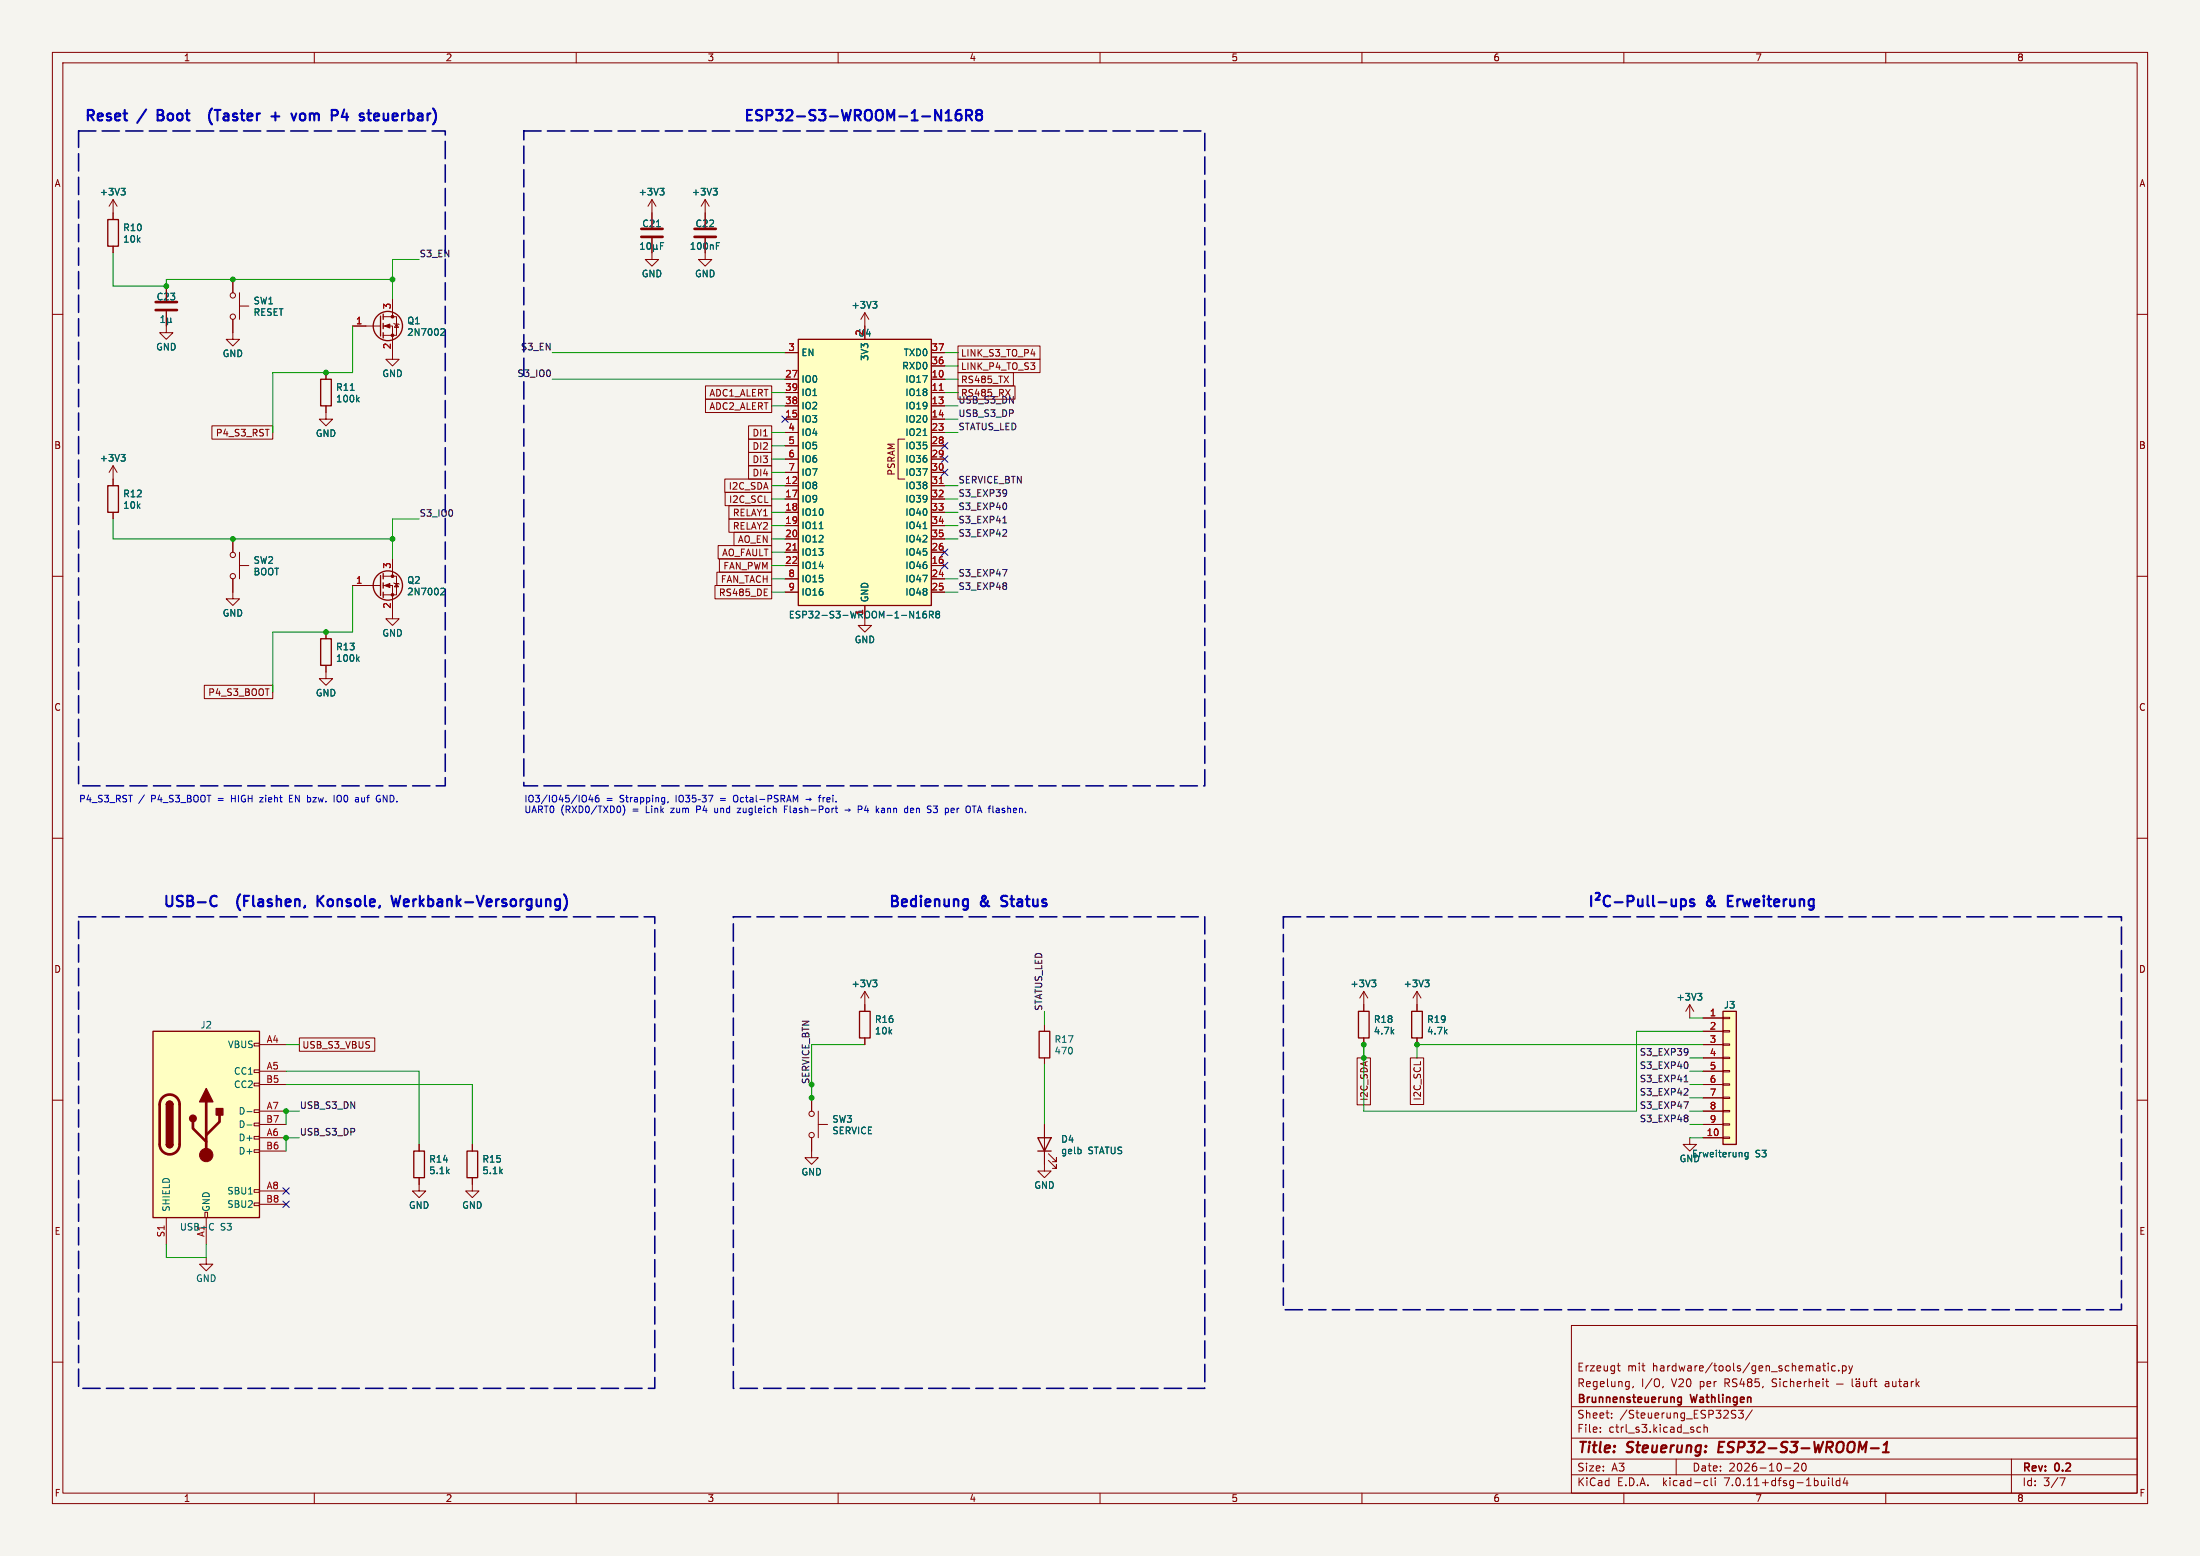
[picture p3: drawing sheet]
<svg xmlns="http://www.w3.org/2000/svg" width="420mm" height="297mm" viewBox="0 0 420 297" stroke-linecap="round" stroke-linejoin="round" font-family="sans-serif">
<path d="M0 0h420v297h-420z" fill="#f5f4ef" stroke="#f5f4ef" stroke-width=".19"/>
<g fill="none" stroke="#840000" stroke-width=".19">
<path d="M10 10h400v277h-400zM12 12h396v273h-396zM60 10v2M110 10v2M160 10v2M210 10v2M260 10v2M310 10v2M360 10v2M21.6 38.1v3.8M21.6 38.1l-.8 1.3M21.6 38.1l.8 1.3"/>
<path d="M124.5 38.1l-.8 1.3M124.5 38.1v5.3M124.5 38.1l.7 1.3M134.6 38.1v5.3M134.6 38.1l-.7 1.3M134.6 38.1l.8 1.3M10 60h2M21.6 47v1.3M31.7 59.4v4.1h1.3l-1.3 1.3-1.2-1.3h1.2M31.7 54.6v2.8M44.4 53.3v2.6M45.7 58.4h1.8"/>
<path d="M45.7 55.9v5.1M74.9 57.2v3.3M124.5 45.5v4h1.2l-1.2 1.3-1.3-1.3h1.3M134.6 45.5v4h1.3l-1.3 1.3-1.3-1.3h1.3M165.1 59.7v5.1M165.1 59.7l-.8 1.3M165.1 59.7l.8 1.3M408 60h2M44.4 61v3.8h1.3l-1.3 1.2-1.2-1.2h1.2M62.2 77.5v2.5h1.3l-1.3 1.3-1.2-1.3h1.2M62.2 71.1v1.3M67.3 62.2h5.3"/>
<path d="M73.2 62.2h1.7v6.4h1.3l-1.3 1.3-1.2-1.3h1.2M73.2 60.5h2.5v3.5h-2.5M75.2 61.7l1 .3M75.7 61.8l.4 .7h-.8zM134.7 73.7h12.6v2.5h-12.6zM134.7 76.2h12.6v2.5h-12.6zM149.9 72.4h2.5M149.9 74.9h2.5M149.9 77.5h2.5M149.9 67.3h2.5M177.8 72.4h2.5M177.8 74.9h2.5"/>
<path d="M177.8 77.5h2.5M177.8 67.3h2.5M177.8 69.9h2.5M182.9 71.1h10.6v2.6h-10.6zM182.9 73.7h10.9v2.5h-10.9zM182.9 68.6h15.6v2.5h-15.6zM182.9 66h15.6v2.6h-15.6zM192 74.3l.8 1.3M192.8 74.3l-.8 1.3M196.8 67.6h.8M21.6 88.9v3.8M21.6 97.8v1.3"/>
<path d="M21.6 88.9l-.8 1.3M21.6 88.9l.8 1.3M40.5 81.3h11.6v2.5h-11.6zM138.4 91.4h8.9v2.6h-8.9zM138.4 94h8.9v2.5h-8.9zM139.2 99.1h8.1v2.5h-8.1zM139.2 96.5h8.1v2.6h-8.1zM142.9 81.3h4.4v2.5h-4.4zM142.9 83.8h4.4v2.6h-4.4zM142.9 86.4h4.4v2.5h-4.4zM142.9 88.9h4.4v2.5h-4.4zM149.9 92.7h2.5"/>
<path d="M149.9 80h2.5M149.9 95.3h2.5M149.9 97.8h2.5M149.9 82.6h2.5M149.9 85.1h2.5M149.9 87.6h2.5M149.9 90.2h2.5M172.7 83.8h-1.3v7.6h1.3M177.8 92.7h2.5M177.8 80h2.5M177.8 95.3h2.5M177.8 97.8h2.5"/>
<path d="M177.8 82.6h2.5M177.8 85.1h2.5M177.8 87.6h2.5M177.8 90.2h2.5M10 110h2M44.4 110.5v3.8h1.3l-1.3 1.3-1.2-1.3h1.2M44.4 102.9v2.5M45.7 105.4v5.1M45.7 108h1.8M67.3 111.8h5.3M73.2 111.8h1.7v6.3h1.3l-1.3 1.3-1.2-1.3h1.2M73.2 110h2.5v3.5h-2.5"/>
<path d="M74.9 106.7v3.3M75.2 111.3l1 .2M75.7 111.4l.4 .6h-.8zM136.5 111.8h10.8v2.5h-10.8zM136.9 109.2h10.4v2.6h-10.4zM137.1 104.1h10.2v2.6h-10.2zM137.3 106.7h10v2.5h-10zM140.1 101.6h7.2v2.5h-7.2zM145.9 113.7h.6M145.9 112.4h.6M149.9 108h2.5M149.9 100.3h2.5"/>
<path d="M149.9 102.9h2.5M149.9 105.4h2.5M149.9 110.5h2.5M149.9 113h2.5M165.1 115.6v3.8h1.3l-1.3 1.3-1.3-1.3h1.3M177.8 108h2.5M177.8 100.3h2.5M177.8 102.9h2.5M177.8 105.4h2.5M177.8 110.5h2.5M177.8 113h2.5M408 110h2"/>
<path d="M39 130.8h13.1v2.6h-13.1zM62.2 127v2.5h1.3l-1.3 1.3-1.2-1.3h1.2M62.2 120.7v1.2M10 160h2M408 160h2M48.5 199.1h1v.5h-1zM49.5 199.4h5.1M57.1 198.1h14.4v2.6h-14.4zM165.1 189.2l-.8 1.3M165.1 189.2v3.8M165.1 198.1v1.3M165.1 189.2l.8 1.3"/>
<path d="M199.4 195.6v1.3M260.3 189.2v3.8M260.3 198.1v1.3M260.3 189.2l-.7 1.3M260.3 189.2l.8 1.3M270.5 189.2l-.8 1.3M270.5 189.2v3.8M270.5 198.1v1.3M270.5 189.2l.8 1.3M322.6 191.8l-.8 1.2M322.6 191.8v2.5M322.6 191.8l.7 1.2"/>
<path d="M325.1 199.4h3.8M325.1 194.3h3.8M325.1 196.9h3.8M328.9 199.3h1.3v.2h-1.3zM328.9 196.7h1.3v.3h-1.3zM328.9 194.2h1.3v.2h-1.3zM10 210h2M48.5 219.5h1v.5h-1zM48.5 216.9h1v.5h-1zM48.5 214.4h1v.5h-1zM48.5 211.8h1v.5h-1zM48.5 206.8h1v.5h-1z"/>
<path d="M48.5 204.2h1v.5h-1zM49.5 214.6h5.1M49.5 204.5h5.1M49.5 217.2h5.1M49.5 212.1h5.1M49.5 207h5.1M49.5 219.7h5.1M80 218.4v1.3M90.2 218.4v1.3M154.9 217.2v3.8h1.3l-1.3 1.2-1.2-1.2h1.2M154.9 209.6v2.5M156.2 214.6h1.8"/>
<path d="M156.2 212.1v5.1M199.4 214.6v8.9h1.3l-1.3 1.3-1.3-1.3h1.3M199.4 201.9v1.3M259.1 201.9h2.5v9h-2.5zM269.2 201.9h2.6v8.9h-2.6zM322.6 217.2v1.2h1.2l-1.2 1.3-1.3-1.3h1.3M325.1 214.6h3.8M325.1 204.5h3.8M325.1 217.2h3.8M325.1 212.1h3.8M325.1 207h3.8M325.1 201.9h3.8"/>
<path d="M325.1 209.6h3.8M328.9 217h1.3v.3h-1.3zM328.9 214.5h1.3v.3h-1.3zM328.9 212h1.3v.2h-1.3zM328.9 209.4h1.3v.3h-1.3zM328.9 206.9h1.3v.2h-1.3zM328.9 204.3h1.3v.3h-1.3zM328.9 201.8h1.3v.3h-1.3zM408 210h2M31.7 232.4v5.1M39.1 231.4h.5v1h-.5zM39.4 232.4v5.1"/>
<path d="M48.5 229.6h1v.5h-1zM48.5 227.1h1v.5h-1zM49.5 227.3h5.1M49.5 229.9h5.1M80 224.8v2.5h1.3l-1.3 1.3-1.3-1.3h1.3M90.2 224.8v2.5h1.2l-1.2 1.3-1.3-1.3h1.3M200.2 221.5l1.5 1.5v-.8v.8h-.8M200.2 220.2l1.5 1.5v-.7v.7h-.8M10 260h2M39.4 240v1.3h1.2l-1.2 1.3-1.3-1.3h1.3M300 253h108v32h-108zM408 260h2"/>
<path d="M300 278.5h108M300 274.5h108M300 268.5h108M305.5 273.2v.2M305.5 272.5v.1M307.7 270.5v.2M307.7 269.8v.1M308.7 260.7h.6M308.9 260.2v1.3l.4 .2M311.8 264.6l-.1 .3M317.5 264.6l-.1 .3M320 278.5v3"/>
<path d="M324.7 272.5l-.5-.1-.3 .3 .2 .6h.6M325.3 272.5l.2-.1 .4 .1v.9M325.3 271.9v1.5M330.8 269.9l.4 .1 .2 .4-.3 .3h-.4M332.8 269.2l-.5 .6 .4 .1v.6l-.2 .2-.6-.2M334.5 269.1l-1.3 1.9M342.5 279.4l.6-.1 .2 .1 .1 .3-1 1.1h1M344.2 279.4l.1-.1a.8 .8 0 0 1 .5 .7 .8 .8 0 0 1-.5 .8 1 1 0 0 1-.1-1.4zM347.2 260.7l.2 .2v.8M347.4 261.6l-.1 .1M347.4 261l-.1 .1M347.9 260.7h.6"/>
<path d="M348.2 260.2v1.3l.3 .2M348.5 263.7h.6M348.7 263.2v1.3l.4 .2M349 260.2v.1M349 260.7v1M350.4 260.8l-.5-.1-.2 .3 .1 .6h.6M350.6 264.2h1.3M351 261.5v.2M351.7 260.8l.5-.1 .2 .3-.1 .6h-.6M351.7 260.7v1.5M352.9 260.7l.4 1M353.3 261.7l-.4 .5"/>
<path d="M353.6 263.2v1.3l.2 .2M353.7 260.7l-.4 1M354.4 263.8h.5l.1 .9M354.4 263.2v.1M354.9 263.2v.1M355 264l-.5 .1a.29 .29 0 0 0-.2 .3 .29 .29 0 0 0 .2 .3l.5-.1M355.7 263.7l.1 .9 .4 .1 .2-.2M356.4 263.7v1M356.9 263.7h.5M357.4 263.2l-.3 .2v1.3M357.7 263.7h.6M357.9 263.2v1.3l.4 .2"/>
<path d="M360.4 263.7l-.5 .1M360.4 264.1h-.3a.29 .29 0 0 0-.2 .3 .29 .29 0 0 0 .2 .3h.3M384 278.5v6.5M60 285v2M110 285v2M160 285v2M210 285v2M260 285v2M300 281.5h108M310 285v2M325.6 282.6l.4 .1M326 283.5l-.4 .1"/>
<path d="M326.7 282.1v1.3l.2 .2M327.4 282.1v.1M327.4 282.6v1M340.7 280.2h1.2M349.1 282.1v.1M349.1 282.6v1M349.8 282.1v1.3l.2 .2M351.2 282.7l-.4-.1-.3 .3 .2 .6h.5M351.2 282.1v1.5M352.2 282l-.3 1.1h.9M352.6 282.6v1M360 285v2"/>
<path d="M393.2 282.1h1l-.6 1.5"/>
<circle cx="44.5" cy="56.4" r=".51"/>
<circle cx="44.5" cy="60.5" r=".51"/>
<circle cx="44.5" cy="105.9" r=".51"/>
<circle cx="44.5" cy="110" r=".51"/>
<circle cx="154.9" cy="212.6" r=".51"/>
<circle cx="154.9" cy="216.7" r=".51"/>
</g>
<path d="M328.3 275.2l-.3 2h1M357.1 276.4h1.6M359.4 277.2h1.2M359.6 275.8l.7-.6-.3 2" fill="none" stroke="#840000" stroke-width=".4"/>
<path d="M320.3 267.4l.2 .3 .5-.1M321 266.7v1.2l-.3 .3-.4-.1M321 266.8l-.5-.1-.2 .3" fill="none" stroke="#840000" stroke-width=".3"/>
<g fill="none" stroke="#006464" stroke-width=".19">
<path d="M23.1 35.9h.8l-.4 .5M23.6 36.4l.3 .3v.3l-.3 .2M126 35.9h.8l-.5 .5M126.5 36.4l.3 .3v.3l-.3 .2M136.1 35.9h.8l-.4 .5M136.7 36.4l.2 .3v.3l-.2 .2M122.3 47.6h.7M122.3 46.7l.3-.4v1.3M123.6 46.4l.2-.1a.68 .68 0 0 1 .4 .7 .68 .68 0 0 1-.4 .6l-.3-.5zM124.8 47.4l.1 .2 .5-.2M124.8 46.7v1.3M125.3 43.3h.8"/>
<path d="M125.4 47.4l.1 .2M125.4 46.7v.7M126.1 46.9h.4M126.7 46.3h-.6v1.3M136.8 46.9h.4M136.8 46.3h.6M166.6 57.5h.8l-.4 .5M167.2 58l.2 .3v.3l-.2 .2M30.7 61.6h.7M30.7 60.7l.4-.4v1.3M32 61.4l.2 .2 .4-.2M32 60.7v1.3"/>
<path d="M32.6 61.4l.2 .2M32.6 60.7v.7M66.9 74.5h.7M68.2 76.2l.4 .5M68.6 75.9l-.5 .4M84.3 62.7l.5 .1 .1 .3-.8 .9h.8M23.1 86.7h.8l-.4 .5M23.6 87.2l.3 .3v.3l-.3 .2M176.2 83.1h.7M84.3 112.3h.5l.1 .3-.8 .9h.8M156.4 100.9h.7M175 117.9h.7"/>
<path d="M175 117l.3-.3v1.2M176.2 100.9h.7M176.8 116.7h-.4a.85 .85 0 0 0 0 1.2l.4-.1 .1-.4-.2-.2h-.4l-.1 .2M177.4 117.3h.6l.2-.2-.1-.3-.7-.1v1.2M177.7 117.3l.5 .6M178.9 117.2l-.3 .3v.2l.3 .2h.2l.3-.2v-.2l-.3-.3M178.9 117.2l-.3-.2 .3-.3h.2l.3 .2-.3 .3M178.9 117.2h.2M68.2 125.8l.4 .4M68.6 125.4l-.5 .5M166.6 187.1h.8l-.4 .5M167.2 187.6l.2 .2v.3l-.2 .2"/>
<path d="M261.9 187.1h.7l-.4 .5M262.4 187.6l.2 .2v.3l-.2 .2M272 187.1h.8l-.4 .5M272.6 187.6l.2 .2v.3l-.2 .2M324.1 189.6h.8l-.4 .5M324.6 190.1l.3 .2v.3l-.3 .3M47.1 212.2h1M47.1 214.7h1M206.3 219.5v.6M333.7 220v1l-.2 .2h-.3M40.2 233.6h.6M40.8 234.7h-.6"/>
<path d="M333.7 220h-.4l-.2 .2 .1 .6h.5"/>
</g>
<g fill="none" stroke="#840000" stroke-width=".25">
<path d="M20.6 41.9h2v5.1h-2zM73.2 59.9v1.1M61.2 72.4h2v5.1h-2zM72.6 60.3v3.8M73.2 61.7v1M73.2 63.5v1M152.4 64.8h25.4v50.8h-25.4zM20.6 92.7h2v5.1h-2zM72.6 109.9v3.8M73.2 109.5v1M73.2 111.3v1M73.2 113v1"/>
<path d="M61.2 121.9h2v5.1h-2zM29.2 196.9h20.3v35.5h-20.3zM164.1 193h2v5.1h-2zM198.4 196.9h2v5h-2zM259.3 193h2.1v5.1h-2.1zM269.5 193h2v5.1h-2zM328.9 193h2.6v25.4h-2.6zM31.7 218.4a.64 .64 0 0 0 .7 .7 .64 .64 0 0 0 .6-.7M31.7 210.8a.64 .64 0 0 1 .7-.6 .64 .64 0 0 1 .6 .6M79 219.7h2v5.1h-2zM89.2 219.7h2v5.1h-2zM198.1 217.2h2.6l-1.3 2.5z"/>
<path d="M198.1 219.7h2.6"/>
<circle cx="74" cy="62.2" r="2.79"/>
<circle cx="74" cy="111.8" r="2.79"/>
</g>
<path d="M29.7 59.2h4.1M29.7 57.7h4.1M122.4 45.2h4.1M122.4 43.7h4.1M132.6 45.2h4.1M132.6 43.7h4.1M31 209.5a1.9 1.9 0 0 1 2.1-.4 1.9 1.9 0 0 1 1.2 1.7v7.6a1.91 1.91 0 0 1-1.9 1.9 1.91 1.91 0 0 1-1.9-1.9v-7.7l.2-.7zM36.8 214.1v1.3l2.6 2.5M39.4 210.3v10.2M41.9 212.9v1.2l-2.5 2.6" fill="none" stroke="#840000" stroke-width=".51"/>
<g fill="#ffffc2" stroke="#ffffc2" stroke-width=".19">
<path d="M29.2 196.9h20.3v35.5h-20.3z"/>
<path d="M152.4 64.8h25.4v50.8h-25.4z"/>
<path d="M328.9 193h2.6v25.4h-2.6z"/>
</g>
<g fill="#840000" stroke="#840000" stroke-width=".25">
<path d="M31.7 218.4h1.3a.64 .64 0 0 1-.6 .7 .64 .64 0 0 1-.7-.7z"/>
<path d="M31.7 210.8h1.3v7.6h-1.3z"/>
<path d="M31.9 210.4a.64 .64 0 0 1 .7-.2 .64 .64 0 0 1 .4 .6h-1.3z"/>
<path d="M39.4 207.8l1.2 2.5h-2.5z"/>
<path d="M41.3 211.6h1.2v1.3h-1.2z"/>
<circle cx="36.8" cy="213.5" r=".63"/>
</g>
<g fill="#840000" stroke="#840000" stroke-width=".19">
<path d="M73.4 111.8l1-.4v.7z"/>
<path d="M73.4 62.2l1-.4v.8z"/>
<circle cx="39.4" cy="220.5" r="1.27"/>
<circle cx="74.9" cy="113.5" r=".25"/>
<circle cx="74.9" cy="110" r=".25"/>
<circle cx="74.9" cy="64" r=".25"/>
<circle cx="74.9" cy="60.5" r=".25"/>
</g>
<path d="M179.3 74.5h.7M179.3 92.3h.7M151.4 105h.7" fill="none" stroke="#a90000" stroke-width=".19"/>
<g fill="none" stroke="#0f0f0f" stroke-width=".19">
<path d="M191.4 99.8h.8M191.7 98.7l.1-.2v1.3M192.1 93.5l.1 .7-.2 .4M192.1 96.1l.1 .4-.1 .7M192.2 94l-.1 .2M191.4 108.7h.8l-.5 1.3M192.1 111.3l.1 .2-.1 .2M192.1 101.1l.1 .2-.1 .3-.7 .8h.8M192.1 111.9l.1 .1-.1 .5M321.5 210.3h.8l-.5 1.3M321.5 206.5h.7M321.8 205.4l.1-.2v1.3"/>
<path d="M322.1 200.2l.1 .7-.1 .4M322.1 202.8l.1 .4-.1 .6M322.1 207.8l.1 .2v.3l-.7 .7h.7M322.1 212.9l.1 .2-.1 .2M322.1 213.5l.1 .1-.1 .5M322.2 200.7l-.1 .2"/>
</g>
<g fill="none" stroke="#0000c2" stroke-width=".4">
<path d="M40.5 20.7a2.29 2.29 0 0 0 0 3M41 21h1.1M51.8 22.2h1.5M52.6 21.5v1.5M57.3 21.8a.54 .54 0 0 1 .6-.2 .54 .54 0 0 1 .4 .4v.6a.54 .54 0 0 1-.4 .4 .54 .54 0 0 1-.6-.2M65.2 22.3h1.3M72.3 21.7l.1 .4-1 .2M73.2 21.7v1l.3 .3M180.5 23h1.2M180.5 21.6l.6-.6v2M183.4 21a.79 .79 0 0 0-1 .8v.8l.2 .3 .6 .1 .3-.2 .1-.7-.2-.3-.6-.1-.4 .4M184.4 22h.8a.54 .54 0 0 0 .4-.5 .54 .54 0 0 0-.4-.5h-.8v2"/>
<path d="M184.9 22l.7 1M186.7 21.8l-.4 .4v.4l.4 .4h.4l.4-.4v-.4l-.4-.4M186.7 21.8l-.4-.3 .1-.3 .3-.2 .6 .1 .2 .3-.1 .3-.3 .1M186.7 21.8h.4M40.5 171.1a.7 .7 0 0 1 .9 .1M41.4 172.8a.7 .7 0 0 1-.9 .1M60.6 171v2M60.9 171.8l.9 1.2M61.8 171l-1.2 1.1M74.7 171l.5 2 .4-1.4 .4 1.4 .4-2M184.6 171.7h.2M184.8 171.7v1.6l-.2 .3"/>
<path d="M184.8 172.9l-.2 .1M303.8 171v2M304.6 170.5l.5-.1a.4 .4 0 0 1 .2 .7l-.7 .6h.8M307.4 171.2a.8 .8 0 0 0-1 0 .8 .8 0 0 0-.3 .9 .75 .75 0 0 0 .4 .8 .75 .75 0 0 0 .9-.1M308.2 172.2h1.6M310.7 172h.8a.54 .54 0 0 0 .4-.5 .54 .54 0 0 0-.4-.5h-.8v2M312.7 171.7l.1 1.2a.54 .54 0 0 0 .8-.1M313.6 171.7v1.3M314.5 171v1.7l.3 .3M315.6 171v1.7l.3 .3M316.6 172.2h1.5M319.1 171.7l.1 1.2a.54 .54 0 0 0 .8-.1"/>
<path d="M320 171.7v1.3M320.9 171.7h.6l.4 .3v.6l-.2 .3h-.8M320.9 171.7v2M323.4 171.7h-.5l-.3 .2 .1 .3 .7 .2 .1 .2-.1 .3h-.8M329.9 171.9h.6M330.8 171h-.9v2h.9M331.7 171.7v1.3M332.2 171.7h-.3l-.2 .3M332.7 171.7l.4 1.3 .4-1 .4 1 .3-1.3M334.9 172.3l1-.2-.1-.4h-.6l-.3 .2 .1 1h.8M336.7 171v.2M336.7 171.7v1.3"/>
<path d="M336.7 171l-.1 .1 .1 .1M337.4 171.7h.7M337.7 171v1.7l.1 .2 .3 .1M338.7 172.3l1-.2-.1-.4h-.6l-.3 .2 .1 1h.8M340.5 171.7v1.3M341.1 171.7h-.4l-.2 .3M341.8 171.7l.1 1.2a.54 .54 0 0 0 .7-.1M342.6 171.7v1.3M343.6 171.8a.5 .5 0 0 1 .8 .1v1.1M343.6 171.7v1.3M346.2 171.7h-.5l-.4 .3v.6l.2 .3h.7M346.2 171.7v1.6a.54 .54 0 0 1-.8 .3"/>
</g>
<g fill="none" stroke="#0000c2" stroke-width=".19">
<path d="M49.6 152.2h.6l-.6 .9h.6M55.3 152.4h.4M55.9 151.8h-.6v1.3h.6M64.6 151.8l-.1 .1a.81 .81 0 0 0 .1 1.2M68.4 152.3v.8M68.4 153l-.1 .1M68.4 152.5l-.1 .1M72.2 151.8l.4 .1M72.4 152.5h.2v.5l-.2 .1M112.7 151.7l-.3 .9h.8M113 152.2v.9M114.3 151.8l-.4 .1a.86 .86 0 0 0 0 1.2l.4-.1 .1-.5-.3-.2h-.2l-.3 .2"/>
<path d="M118.5 154.3l-.1 .6M119.2 154.2v.9l-.3 .5M127.6 153l-.2 .3M129.1 151.8v1.3M129.7 152l.2-.2a.43 .43 0 0 1 .6 .4v.4a.42 .42 0 0 1-.5 .5 .42 .42 0 0 1-.4-.5zM130.9 151.8h.8l-.5 .5 .4 .1v.6l-.2 .1-.5-.1M132.8 151.8h-.6v.6l.1-.1h.5l.1 .2-.1 .5-.2 .1-.4-.1M133 154.5h.5M133.2 152.6h.5M133.5 153.8h-.5v1.3M134 151.8h.8l-.4 .5 .4 .1v.6l-.2 .1-.6-.1M135.2 151.8h.9l-.6 1.3"/>
<path d="M136.4 154.3v.6l.4 .2M140.1 152l.2-.2a.43 .43 0 0 1 .6 .4v.4a.42 .42 0 0 1-.5 .5 .42 .42 0 0 1-.4-.5zM140.7 154.3h.7l-.7 .8h.7M141.9 152.3l-.3-.1-.3 .3 .2 .5h.4M142.3 152.2h.5M142.5 151.8v1.1l.3 .2M143.2 152.3h.5l.1 .8M143.8 152.5l-.5 .1-.1 .2 .1 .3 .5-.1M144.4 151.8v1.1l.1 .2M145 152.6h1M146.6 152.5l.6-.1 .1-.2v-.3l-.7-.1v1.3M148.5 151.9l-.4-.1-.2 .1v.4l.5 .2 .1 .3-.2 .3-.5-.1"/>
<path d="M149.1 152.5l.6-.1 .1-.2v-.3l-.7-.1v1.3M149.4 152.5l.4 .6M149.8 154.5h.4M150.2 153.1l.4-1.3 .4 1.3M150.3 152.7h.6M150.4 153.8h-.6v1.3M151.4 153.1v-1.3l.5 .9 .4-.9v1.3M153.9 152.6h.9M159.7 155.1h.2M161.3 154.6h1M162 154.4l.3 .2M162.3 154.6l-.3 .3"/>
<path d="M168.7 154.3h-.4M168.7 154.6h-.3l-.1 .2v.3h.4M174.2 154.3l-.4 .2 .1 .6h.3M174.4 154.6l-.6 .1M178.2 153.8h.8l-.5 .5 .3 .1M178.2 155l.2 .1h.4M182 154.3l.2 .3-.6 .1M182.1 155.1h-.1M184.5 154l.2-.2 .5 .2M185.6 153.8h.7M186 153.8v1.3"/>
</g>
<path d="M15 25h70v125h-70v-125M100 25h130v125h-130v-125M15 175h110v90h-110v-90M140 175h90v90h-90v-90M245 175h160v75h-160v-75" fill="none" stroke="#000084" stroke-width=".3" stroke-dasharray="3.3 1.2"/>
<g fill="none" stroke="#009600" stroke-width=".19">
<path d="M21.6 48.3v6.3h10.1v-1.3h43.2M80 49.5h-5.1v7.7M67.3 62.2v8.9h-15.2v11.5M105.4 67.3h44.5M105.4 72.4h44.5M147.3 77.5h2.6M147.3 74.9h2.6M180.3 77.5h2.6M180.3 74.9h2.6M180.3 67.3h2.6M180.3 72.4h2.6M180.3 69.9h2.6"/>
<path d="M21.6 99.1v3.8h53.3M80 99.1h-5.1v7.6M147.3 97.8h2.6M147.3 90.2h2.6M147.3 95.3h2.6M147.3 92.7h2.6M147.3 82.6h2.6M147.3 87.6h2.6M147.3 85.1h2.6M180.3 97.8h2.6M180.3 95.3h2.6M180.3 92.7h2.6"/>
<path d="M180.3 82.6h2.6M180.3 80h2.6M67.3 111.8v8.9h-15.2v11.4M147.3 105.4h2.6M147.3 102.9h2.6M147.3 110.5h2.6M147.3 100.3h2.6M147.3 113h2.6M147.3 108h2.6M180.3 102.9h2.6M180.3 110.5h2.6M180.3 100.3h2.6"/>
<path d="M180.3 113h2.6M54.6 199.4h2.5M165.1 199.4h-10.2v10.2M199.4 193v2.6M322.6 194.3h2.5M325.1 196.9h-12.7v15.2h-52.1v-12.7M325.1 199.4h-54.6v2.5M54.6 207h35.6v11.4M54.6 204.5h25.4v13.9M57.1 212.1h-2.5v2.5M57.1 217.2h-2.5v2.5M199.4 203.2v11.4"/>
<path d="M322.6 212.1h2.5M322.6 207h2.5M322.6 217.2h2.5M322.6 204.5h2.5M322.6 201.9h2.5M322.6 214.6h2.5M322.6 209.6h2.5M31.7 237.5v2.5h7.7v-2.5"/>
</g>
<g fill="none" stroke="#000084" stroke-width=".19">
<path d="M149.3 79.4l1.2 1.2M150.5 79.4l-1.2 1.2M179.7 87l1.2 1.2M179.7 84.5l1.2 1.2M179.7 89.6l1.2 1.2M180.9 87l-1.2 1.2M180.9 84.5l-1.2 1.2M180.9 89.6l-1.2 1.2M179.7 104.8l1.2 1.2M179.7 107.3l1.2 1.3M180.9 104.8l-1.2 1.2M180.9 107.3l-1.2 1.3"/>
<path d="M54 229.3l1.2 1.2M54 226.7l1.2 1.2M55.2 229.3l-1.2 1.2M55.2 226.7l-1.2 1.2"/>
</g>
<g fill="#009600" stroke="#009600" stroke-width=".19">
<circle cx="74.9" cy="102.9" r=".46"/>
<circle cx="54.6" cy="217.2" r=".46"/>
<circle cx="54.6" cy="212.1" r=".46"/>
<circle cx="62.2" cy="120.7" r=".46"/>
<circle cx="154.9" cy="209.6" r=".46"/>
<circle cx="74.9" cy="53.3" r=".46"/>
<circle cx="31.7" cy="54.6" r=".46"/>
<circle cx="44.4" cy="53.3" r=".46"/>
<circle cx="260.3" cy="201.9" r=".46"/>
<circle cx="260.3" cy="199.4" r=".46"/>
<circle cx="270.5" cy="199.4" r=".46"/>
<circle cx="62.2" cy="71.1" r=".46"/>
<circle cx="44.4" cy="102.9" r=".46"/>
</g>
<g font-size="2.8" fill="#0000c2">
<text x="15.9" y="23.3">Reset</text>
<text x="26.4" y="23.3">/</text>
<text x="30.8" y="23.3">Boot</text>
<text x="42.2" y="23.3">(Taster</text>
<text x="54.9" y="23.3">+</text>
<text x="59.7" y="23.3">vom</text>
<text x="68.1" y="23.3">P4</text>
<text x="74.3" y="23.3">steuerbar)</text>
<text x="141.7" y="23.3">ESP32-S3-WROOM-1-N16R8</text>
<text x="30.9" y="173.3">USB-C</text>
<text x="46" y="173.3">(Flashen,</text>
<text x="62.1" y="173.3">Konsole,</text>
<text x="77.2" y="173.3">Werkbank-Versorgung)</text>
<text x="169.4" y="173.3">Bedienung</text>
<text x="187.2" y="173.3">&amp;</text>
<text x="192" y="173.3">Status</text>
<text x="325.8" y="173.3">&amp;</text>
</g>
<g font-size="2.8" fill="#840000">
<text x="301" y="277.9">Title:</text>
<text x="310.6" y="277.9">Steuerung:</text>
<text x="328.9" y="277.9">ESP32-S3-WROOM-1</text>
</g>
<g font-size="2.1" fill="#840000">
<text x="301" y="262">Erzeugt</text>
<text x="310.6" y="262">mit</text>
<text x="315.5" y="262">hardware/tools/gen_schematic.py</text>
<text x="301" y="268.2">Brunnensteuerung</text>
<text x="301" y="265">Regelung,</text>
<text x="313.3" y="265">I/O,</text>
<text x="319.2" y="265">V20</text>
<text x="322.9" y="268.2">Wathlingen</text>
<text x="324.6" y="265">per</text>
<text x="329.5" y="265">RS485,</text>
<text x="338.7" y="265">Sicherheit</text>
<text x="360.7" y="265">autark</text>
<text x="301" y="273.7">File:</text>
<text x="301" y="271">Sheet:</text>
<text x="307.1" y="273.7">ctrl_s3.kicad_sch</text>
<text x="309.2" y="271">/Steuerung_ESP32S3/</text>
<text x="301" y="281.1">Size:</text>
<text x="307.6" y="281.1">A3</text>
<text x="323" y="281.1">Date:</text>
<text x="330" y="281.1">2026-10-20</text>
<text x="386" y="281.3">Rev:</text>
<text x="392.4" y="281.3">0.2</text>
<text x="301" y="283.9">KiCad</text>
<text x="308.7" y="283.9">E.D.A.</text>
<text x="317.6" y="283.9">kicad-cli</text>
<text x="329.5" y="283.9">7.0.11+dfsg-1build4</text>
<text x="386" y="283.9">Id:</text>
<text x="390.1" y="283.9">3/7</text>
</g>
<g font-size="1.8" fill="#840000">
<text x="35" y="11.9">1</text>
<text x="85" y="11.9">2</text>
<text x="135" y="11.9">3</text>
<text x="185" y="11.9">4</text>
<text x="235" y="11.9">5</text>
<text x="285" y="11.9">6</text>
<text x="335" y="11.9">7</text>
<text x="385" y="11.9">8</text>
<text x="10.3" y="35.9">A</text>
<text x="408.3" y="35.9">A</text>
<text x="183.4" y="70.8">LINK_P4_TO_S3</text>
<text x="183.4" y="68.3">LINK_S3_TO_P4</text>
<text x="135.3" y="75.9">ADC1_ALERT</text>
<text x="183.4" y="73.3">RS485_TX</text>
<text x="41.1" y="83.5">P4_S3_RST</text>
<text x="135.3" y="78.4">ADC2_ALERT</text>
<text x="143.6" y="83.5">DI1</text>
<text x="10.3" y="85.9">B</text>
<text x="143.6" y="86">DI2</text>
<text x="143.6" y="88.6">DI3</text>
<text x="408.2" y="85.9">B</text>
<text x="139" y="93.7">I2C_SDA</text>
<text x="143.6" y="91.1">DI4</text>
<text x="171.1" y="90.9" transform="rotate(-90 171.1 90.9)">PSRAM</text>
<text x="139.1" y="96.2">I2C_SCL</text>
<text x="139.8" y="101.3">RELAY2</text>
<text x="139.8" y="98.7">RELAY1</text>
<text x="137.8" y="106.4">AO_FAULT</text>
<text x="140.8" y="103.8">AO_EN</text>
<text x="137.1" y="114">RS485_DE</text>
<text x="137.5" y="111.4">FAN_TACH</text>
<text x="138" y="108.9">FAN_PWM</text>
<text x="10.3" y="135.9">C</text>
<text x="39.7" y="133">P4_S3_BOOT</text>
<text x="408.2" y="135.9">C</text>
<text x="10.3" y="185.9">D</text>
<text x="408.2" y="185.9">D</text>
<text x="57.6" y="200.3">USB_S3_VBUS</text>
<text x="261.3" y="210.2" transform="rotate(-90 261.3 210.2)">I2C_SDA</text>
<text x="271.5" y="210.2" transform="rotate(-90 271.5 210.2)">I2C_SCL</text>
<text x="10.3" y="235.9">E</text>
<text x="408.3" y="235.9">E</text>
<text x="10.3" y="285.9">F</text>
<text x="35" y="286.9">1</text>
<text x="85" y="286.9">2</text>
<text x="135" y="286.9">3</text>
<text x="185" y="286.9">4</text>
<text x="235" y="286.9">5</text>
<text x="285" y="286.9">6</text>
<text x="335" y="286.9">7</text>
<text x="385" y="286.9">8</text>
<text x="408.3" y="285.9">F</text>
</g>
<g font-size="1.8" fill="#006464">
<text x="18.9" y="37.5">+3V3</text>
<text x="121.8" y="37.5">+3V3</text>
<text x="132" y="37.5">+3V3</text>
<text x="23.4" y="46.5">10k</text>
<text x="23.4" y="44.3">R10</text>
<text x="122.5" y="43.6">C21</text>
<text x="131.6" y="47.9">100nF</text>
<text x="132.7" y="43.6">C22</text>
<text x="122.4" y="53.1">GND</text>
<text x="132.6" y="53.1">GND</text>
<text x="29.8" y="57.5">C23</text>
<text x="48.3" y="58.3">SW1</text>
<text x="162.5" y="59.1">+3V3</text>
<text x="48.3" y="60.5">RESET</text>
<text x="77.6" y="62.1">Q1</text>
<text x="77.6" y="64.3">2N7002</text>
<text x="163.7" y="64.4">U4</text>
<text x="29.7" y="67.1">GND</text>
<text x="42.4" y="68.4">GND</text>
<text x="152.9" y="68.2">EN</text>
<text x="166" y="69" transform="rotate(-90 166 69)">3V3</text>
<text x="172.1" y="70.7">RXD0</text>
<text x="172.4" y="68.2">TXD0</text>
<text x="64.1" y="74.8">R11</text>
<text x="64.1" y="77">100k</text>
<text x="72.9" y="72.2">GND</text>
<text x="152.9" y="73.3">IO0</text>
<text x="152.9" y="75.8">IO1</text>
<text x="172.7" y="73.3">IO17</text>
<text x="172.7" y="75.8">IO18</text>
<text x="60.2" y="83.6">GND</text>
<text x="152.9" y="80.9">IO3</text>
<text x="152.9" y="78.3">IO2</text>
<text x="152.9" y="83.4">IO4</text>
<text x="172.7" y="78.3">IO19</text>
<text x="172.7" y="80.9">IO20</text>
<text x="172.7" y="83.4">IO21</text>
<text x="18.9" y="88.3">+3V3</text>
<text x="152.9" y="86">IO5</text>
<text x="152.9" y="88.5">IO6</text>
<text x="172.7" y="86">IO35</text>
<text x="172.7" y="88.5">IO36</text>
<text x="23.4" y="95.1">R12</text>
<text x="152.9" y="93.6">IO8</text>
<text x="152.9" y="91">IO7</text>
<text x="172.7" y="91">IO37</text>
<text x="172.7" y="93.6">IO38</text>
<text x="23.4" y="97.3">10k</text>
<text x="152.9" y="96.1">IO9</text>
<text x="152.9" y="98.7">IO10</text>
<text x="152.9" y="101.2">IO11</text>
<text x="172.7" y="96.1">IO39</text>
<text x="172.7" y="98.7">IO40</text>
<text x="172.7" y="101.2">IO41</text>
<text x="48.3" y="107.8">SW2</text>
<text x="152.9" y="103.7">IO12</text>
<text x="152.9" y="106.3">IO13</text>
<text x="172.7" y="106.3">IO45</text>
<text x="172.7" y="103.7">IO42</text>
<text x="48.3" y="110">BOOT</text>
<text x="77.6" y="111.6">Q2</text>
<text x="77.6" y="113.8">2N7002</text>
<text x="152.9" y="108.8">IO14</text>
<text x="152.9" y="111.4">IO15</text>
<text x="152.9" y="113.9">IO16</text>
<text x="172.7" y="108.8">IO46</text>
<text x="172.7" y="111.4">IO47</text>
<text x="172.7" y="113.9">IO48</text>
<text x="42.4" y="117.9">GND</text>
<text x="150.5" y="118.2">ESP32-S3-WROOM-1-N16R8</text>
<text x="166" y="115.1" transform="rotate(-90 166 115.1)">GND</text>
<text x="64.1" y="124.3">R13</text>
<text x="72.9" y="121.7">GND</text>
<text x="163.1" y="123">GND</text>
<text x="64.1" y="126.5">100k</text>
<text x="60.2" y="133.1">GND</text>
<text x="162.5" y="188.6">+3V3</text>
<text x="257.7" y="188.6">+3V3</text>
<text x="267.9" y="188.6">+3V3</text>
<text x="319.9" y="191.2">+3V3</text>
<text x="38.2" y="196.5">J2</text>
<text x="166.9" y="195.4">R16</text>
<text x="166.9" y="197.6">10k</text>
<text x="262.2" y="195.4">R18</text>
<text x="262.2" y="197.6">4.7k</text>
<text x="272.3" y="195.4">R19</text>
<text x="272.3" y="197.6">4.7k</text>
<text x="329" y="192.7">J3</text>
<text x="43.4" y="200.3">VBUS</text>
<text x="201.2" y="199.3">R17</text>
<text x="201.2" y="201.5">470</text>
<text x="44.6" y="205.3">CC1</text>
<text x="44.6" y="207.9">CC2</text>
<text x="45.5" y="213">D-</text>
<text x="45.5" y="215.5">D-</text>
<text x="158.8" y="214.5">SW3</text>
<text x="45.5" y="218">D+</text>
<text x="45.5" y="220.6">D+</text>
<text x="158.8" y="216.7">SERVICE</text>
<text x="202.5" y="218.3">D4</text>
<text x="202.5" y="220.5">gelb</text>
<text x="207.7" y="220.5">STATUS</text>
<text x="322.9" y="221.1">Erweiterung</text>
<text x="335.1" y="221.1">S3</text>
<text x="81.8" y="222.1">R14</text>
<text x="81.8" y="224.3">5.1k</text>
<text x="92" y="222.1">R15</text>
<text x="92" y="224.3">5.1k</text>
<text x="152.9" y="224.6">GND</text>
<text x="197.4" y="227.1">GND</text>
<text x="320.5" y="222">GND</text>
<text x="32.6" y="231.4" transform="rotate(-90 32.6 231.4)">SHIELD</text>
<text x="40.2" y="231.4" transform="rotate(-90 40.2 231.4)">GND</text>
<text x="43.3" y="228.2">SBU1</text>
<text x="43.3" y="230.7">SBU2</text>
<text x="78" y="230.9">GND</text>
<text x="88.1" y="230.9">GND</text>
<text x="34.2" y="235.1">USB-C</text>
<text x="39.1" y="236.2" transform="rotate(-90 39.1 236.2)">A1</text>
<text x="42.1" y="235.1">S3</text>
<text x="37.3" y="244.9">GND</text>
</g>
<g font-size="1.8" fill="#0f0f0f">
<text x="80" y="49.2">S3_EN</text>
<text x="99.3" y="67">S3_EN</text>
<text x="98.7" y="72">S3_IO0</text>
<text x="182.9" y="77.1">USB_S3_DN</text>
<text x="183.4" y="75.9">RS485_RX</text>
<text x="182.9" y="79.7">USB_S3_DP</text>
<text x="182.9" y="82.2">STATUS_LED</text>
<text x="182.9" y="92.4">SERVICE_BTN</text>
<text x="182.9" y="94.9">S3_EXP39</text>
<text x="80" y="98.7">S3_IO0</text>
<text x="182.9" y="97.4">S3_EXP40</text>
<text x="182.9" y="100">S3_EXP41</text>
<text x="182.9" y="102.5">S3_EXP42</text>
<text x="182.9" y="112.7">S3_EXP48</text>
<text x="182.9" y="110.1">S3_EXP47</text>
<text x="199" y="193" transform="rotate(-90 199 193)">STATUS_LED</text>
<text x="312.9" y="201.6">S3_EXP39</text>
<text x="312.9" y="204.1">S3_EXP40</text>
<text x="312.9" y="206.7">S3_EXP41</text>
<text x="312.9" y="209.2">S3_EXP42</text>
<text x="57.1" y="211.7">USB_S3_DN</text>
<text x="312.9" y="211.7">S3_EXP47</text>
<text x="312.9" y="214.3">S3_EXP48</text>
<text x="57.1" y="216.8">USB_S3_DP</text>
</g>
<g font-size="1.8" fill="#a90000">
<text x="74.7" y="59.1" transform="rotate(-90 74.7 59.1)">3</text>
<text x="67.9" y="62">1</text>
<text x="164.8" y="64.2" transform="rotate(-90 164.8 64.2)">2</text>
<text x="74.7" y="66.7" transform="rotate(-90 74.7 66.7)">2</text>
<text x="150.4" y="67.1">3</text>
<text x="177.8" y="69.6">36</text>
<text x="177.8" y="67.1">37</text>
<text x="149.8" y="72.1">27</text>
<text x="149.8" y="77.2">38</text>
<text x="149.8" y="74.7">39</text>
<text x="177.8" y="72.1">10</text>
<text x="177.8" y="74.7">11</text>
<text x="177.8" y="77.2">13</text>
<text x="149.8" y="79.8">15</text>
<text x="150.4" y="82.3">4</text>
<text x="177.8" y="79.8">14</text>
<text x="177.8" y="82.3">23</text>
<text x="150.4" y="84.8">5</text>
<text x="150.4" y="87.4">6</text>
<text x="150.4" y="89.9">7</text>
<text x="177.8" y="84.8">28</text>
<text x="177.8" y="87.4">29</text>
<text x="177.8" y="89.9">30</text>
<text x="149.8" y="92.5">12</text>
<text x="149.8" y="95">17</text>
<text x="177.8" y="92.5">31</text>
<text x="177.8" y="95">32</text>
<text x="149.8" y="97.5">18</text>
<text x="149.8" y="100.1">19</text>
<text x="177.8" y="97.5">33</text>
<text x="177.8" y="100.1">34</text>
<text x="149.8" y="102.6">20</text>
<text x="149.8" y="105.2">21</text>
<text x="149.8" y="107.7">22</text>
<text x="177.8" y="107.7">16</text>
<text x="177.8" y="105.2">26</text>
<text x="177.8" y="102.6">35</text>
<text x="67.9" y="111.5">1</text>
<text x="74.7" y="108.7" transform="rotate(-90 74.7 108.7)">3</text>
<text x="150.4" y="110.2">8</text>
<text x="150.4" y="112.8">9</text>
<text x="177.8" y="110.2">24</text>
<text x="177.8" y="112.8">25</text>
<text x="74.7" y="116.3" transform="rotate(-90 74.7 116.3)">2</text>
<text x="164.8" y="117.5" transform="rotate(-90 164.8 117.5)">1</text>
<text x="326.3" y="194.1">1</text>
<text x="326.3" y="196.6">2</text>
<text x="50.8" y="199.1">A4</text>
<text x="326.3" y="199.1">3</text>
<text x="326.3" y="201.7">4</text>
<text x="50.7" y="206.8">B5</text>
<text x="50.8" y="204.2">A5</text>
<text x="326.3" y="204.2">5</text>
<text x="326.3" y="206.8">6</text>
<text x="326.3" y="209.3">7</text>
<text x="50.7" y="214.4">B7</text>
<text x="50.8" y="211.8">A7</text>
<text x="326.3" y="211.8">8</text>
<text x="326.3" y="214.4">9</text>
<text x="50.7" y="219.5">B6</text>
<text x="50.8" y="216.9">A6</text>
<text x="325.7" y="216.9">10</text>
<text x="50.8" y="227.1">A8</text>
<text x="50.7" y="229.6">B8</text>
<text x="31.5" y="236.3" transform="rotate(-90 31.5 236.3)">S1</text>
</g>
<g font-size="1.8" fill="#0000c2">
<text x="15" y="153.5">P4_S3_RST</text>
<text x="26.5" y="153.5">/</text>
<text x="29" y="153.5">P4_S3_BOOT</text>
<text x="41.9" y="153.5">=</text>
<text x="44.6" y="153.5">HIGH</text>
<text x="50.3" y="153.5">zieht</text>
<text x="56.1" y="153.5">EN bzw.</text>
<text x="65" y="153.5">IO0</text>
<text x="69.3" y="153.5">auf</text>
<text x="73.5" y="153.5">GND.</text>
<text x="100" y="153.5">IO3/IO45/IO46</text>
<text x="100" y="155.5">UART0</text>
<text x="107" y="155.5">(RXD0/TXD0)</text>
<text x="115.7" y="153.5">=</text>
<text x="118.4" y="153.5">Strapping,</text>
<text x="120.8" y="155.5">=</text>
<text x="123.6" y="155.5">Link</text>
<text x="128.6" y="155.5">zum</text>
<text x="133.6" y="155.5">P4</text>
<text x="137.3" y="155.5">und</text>
<text x="137.9" y="153.5">=</text>
<text x="141.9" y="155.5">zugleich</text>
<text x="151" y="155.5">Flash-Port</text>
<text x="154.7" y="153.5">þÿ!’frei.</text>
<text x="162.7" y="155.5">þÿ!’P4</text>
<text x="169.1" y="155.5">kann</text>
<text x="174.8" y="155.5">den</text>
<text x="179.3" y="155.5">S3</text>
<text x="182.9" y="155.5">per</text>
<text x="187.1" y="155.5">OTA flashen.</text>
</g>
<text font-size="1.8" fill="#009600" x="154.6" y="207" transform="rotate(-90 154.6 207)">SERVICE_BTN</text>
</svg>
